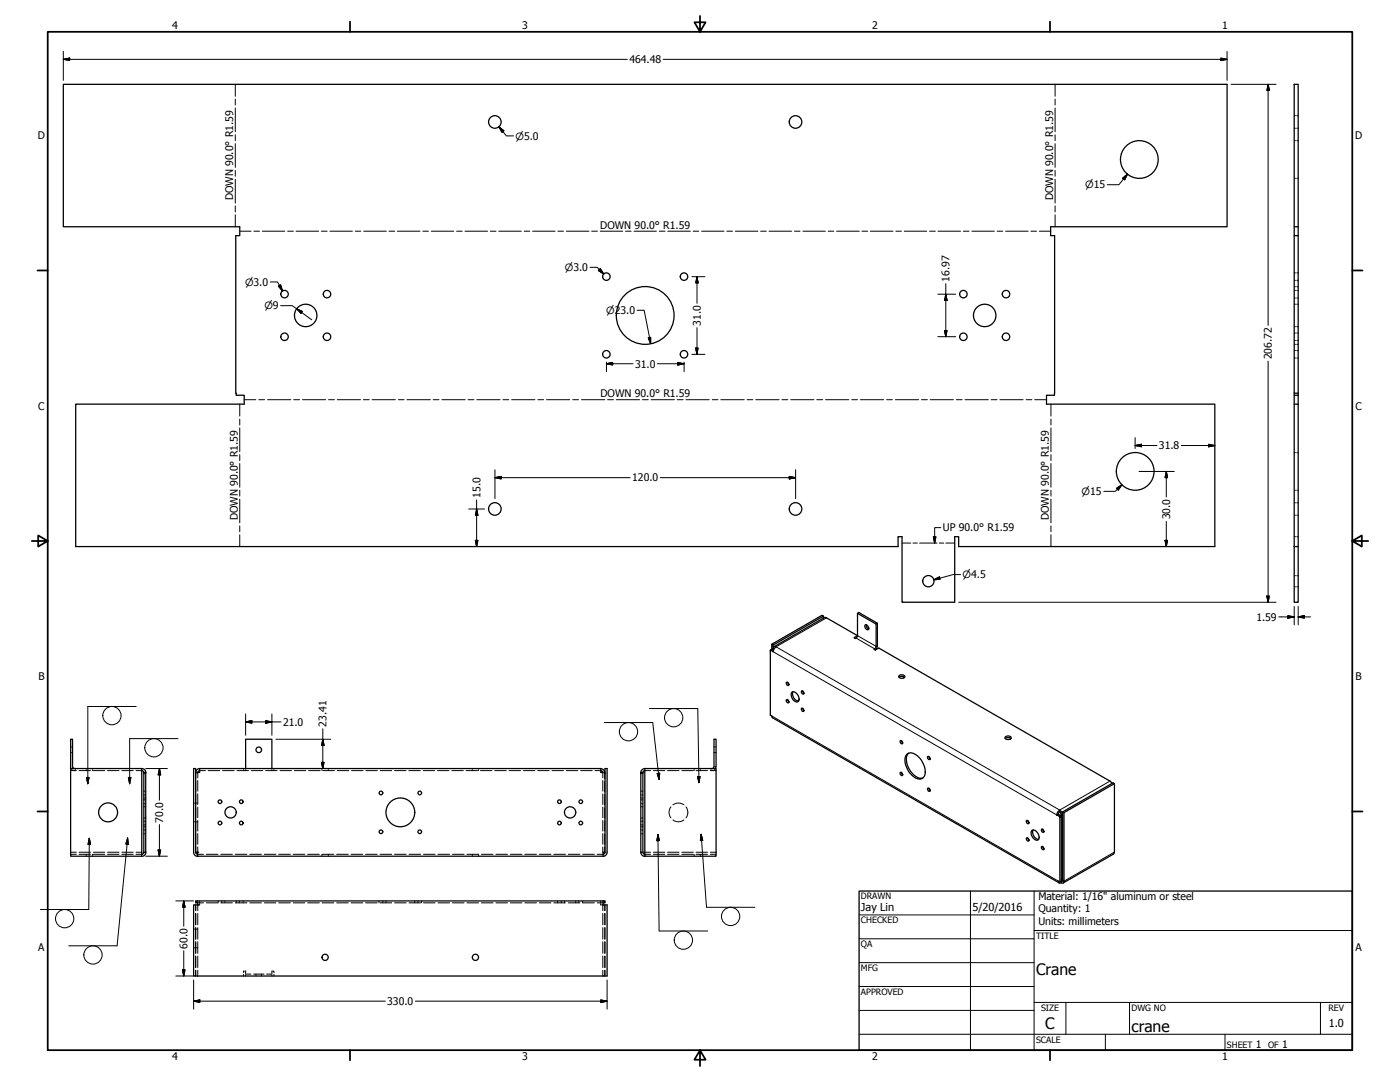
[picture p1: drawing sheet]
<svg xmlns="http://www.w3.org/2000/svg" width="559mm" height="432mm" viewBox="0 0 559 432" stroke-linecap="round" stroke-linejoin="round" font-family="sans-serif">
<!-- layer: Visible (ANSI) -->
<g fill="none" stroke="#000" stroke-width=".51">
<path d="M25.3 33.7h464.5v56.8h-70.4v3.5h1.5v62.9v.8h-3.2v3.6h67.2v56.8h-102.2v-3.9h-1.6v26.1h-21.1v-26.1h-1.5v3.9h-328.3v-56.8h67.3v-3.6h-3.2l-.2-.8v-62.9h1.6v-3.5h-70.4zM516.6 33.7h1.6v56.8h-1.6zM516.6 90.5v3.5h1.6v-3.5M516.6 94v62.9M518.2 94v67.3M518.2 156.9h-1.6v.8M518.2 157.7h-1.6v3.6M516.6 161.3h1.6v56.8h-1.6zM516.6 218.1v22.2h1.6v-22.2M307.5 259.7v25.7M308.6 258.8v.6v-2l-.6-.3v2M328.7 246.7v-.8l-20.1 11.5"/>
<path d="M328.7 245.9l-.6-.3-20.1 11.5M329.9 246.6l12.4 7.1v-8.9l.5-.4 7.4 4.3M342.3 244.8l7.4 4.2v8.9M345.3 249.4a1.22 1.22 0 0 1 1.2 .6 1.22 1.22 0 0 1 0 1.3l-.6-.1-.6-.7zM345.8 249.3v.8l.9 .9M349.7 249l.5-.3v8.9l-.2 1-.6 .8M350.8 258.6l92.2 53.1M313.9 279.2l.7 .3 .2 .9-.4 .1-.5-.5zM313.9 272.3a.67 .67 0 0 1 .9 .4 .67 .67 0 0 1-.4 .9l-.6-.9zM314.4 272.3l.5 .9M314.4 279.2l.5 .9M316 276.4a1.83 1.83 0 0 1 2.7 1.5l.2 .5a1.21 1.21 0 0 1-.6 1.7 1.21 1.21 0 0 1-1.6-.7l-.9-1.7z"/>
<path d="M316.5 276a2.9 2.9 0 0 0 2.2 3.8M318.8 279.5l-.4 .3M320 275.7a.68 .68 0 0 1 .8 .5 .68 .68 0 0 1-.4 .8l-.6-.8zM320.4 275.8l.5 .8M358.8 269.7a1.29 1.29 0 0 1 1.3-.5 1.29 1.29 0 0 1 1 1.1 1.33 1.33 0 0 1-1.3 .4 1.33 1.33 0 0 1-1-1zM358.8 270.3l.7-.4h.9l.7 .4M320 282.6a.68 .68 0 0 1 .8 .5 .68 .68 0 0 1-.4 .8l-.6-.8zM320.4 282.7l.5 .8M359.3 295.5a.72 .72 0 0 1 .9 .5 .72 .72 0 0 1-.3 .9l-.6-.5zM359.8 295.6l.5 .9M401.2 294.1l1.2-.4 .9 .2 .3 .5a1.45 1.45 0 0 1-2.5 0zM401.3 294.8l1.1-.5 1.1 .5"/>
<path d="M28.1 305.9l.2 .8M28.2 305.9v-10.9h.8v10.9l.2 .6 .5 .2M28.2 306.7h28.4v35h-28.4zM56.6 306.7l1.2 .5 .4 1.1M56.6 307.5l.6 .3 .2 .5M57.4 308.3h.8v.4h-.8M57.4 308.3v31.8h.8v-31.4M78.1 308.3v.4M78.1 308.7v-2h-.8v33.4M78.1 308.7v31.4h.8v1.6h161.8v-1.6h.8v-33.4h.8v33.4M79.7 306.7v1.6h-1.6M79.7 306.7h160.1"/>
<path d="M79.7 307.5l-.5 .3-.3 .5M79.7 306.7l-1.1 .5-.5 1.1M98 306.7v-11.7h10.5v11.7M239.8 306.7v1.6h1.6M239.8 307.5l.6 .3 .2 .5M239.8 306.8l.9 .3 .7 1.2M241.4 308.3l.1 .4M255.8 308.3h.8M255.8 308.3v31.8h.8v-31.4M256.6 308.3v.4h-.8M257.4 306.7h28.4v35h-28.4zM257.4 307.5l-.6 .3-.2 .5"/>
<path d="M257.4 306.7l-1.1 .5-.5 1.1M285.5 306.7l.3-11.7h-.8v10.9l-.2 .6-.6 .2M359.3 308.2a.69 .69 0 0 1 .9 .4 .69 .69 0 0 1-.3 .9l-.6-.4zM359.8 308.3l.5 .8M361.8 301.2a2.66 2.66 0 0 1 3.8 0 8.3 8.3 0 0 1 3.5 8.4 2.51 2.51 0 0 1-4.2 .5 8.4 8.4 0 0 1-3.5-8.3zM362.6 300.5a5.9 5.9 0 0 0 .9 7.4l1.4 1.5a3.7 3.7 0 0 0 3.5 1.1M370.3 301.9h.5l.4 .6-.2 .6-.7-.4zM370.8 301.9l.5 .9M370.8 314.6l.4 1.1a.71 .71 0 0 1-.8-.3 .71 .71 0 0 1 .1-.9l.8 1M444.8 312.7l-.6-.3-20 11.6v27.3l-.1-26.1M409.8 327.4a.7 .7 0 0 1 .8 .5 .7 .7 0 0 1-.4 .8l-.6-.8zM409.8 334.4a.67 .67 0 0 1 .8 .4 .67 .67 0 0 1-.4 .9l-.6-.9z"/>
<path d="M410.2 334.4l.5 .9M410.2 327.5l.5 .9M411.8 331.5a2.41 2.41 0 0 1 3 2.7 1.16 1.16 0 0 1-1 1.2 1.16 1.16 0 0 1-1.3-.8l-.9-1.7zM412.4 331.2a2.82 2.82 0 0 0 2.1 3.8M415.7 337.8a.69 .69 0 0 1 .9 .4 .69 .69 0 0 1-.4 .9l-.5-.5zM415.7 330.9a.69 .69 0 0 1 .9 .4 .69 .69 0 0 1-.4 .9l-.5-.5zM416.2 330.9l.5 .9M416.2 337.9l.5 .8M423 326.3v25.7M423.5 324.9v.7M423.6 325.9v25.8M424.2 324l.5 .3"/>
<path d="M57.4 340.1l-.2 .6-.6 .2M58.2 340.1l-.4 1.2-1.2 .5M77.3 340.1l.5 1.2 1.1 .5M78.1 340.1l.2 .6 .6 .2M78.9 359.5h161.8M240.7 359.5v1.6h1.6v28.4h-165v-28.4h1.6v-1.6h-.8v.8h.8M240.7 359.5h.8v.8h-.8M241.5 340.1l-.2 .6-.6 .2M242.3 340.1l-.5 1.2-1.1 .5M255.8 340.1l.5 1.2 1.1 .5M256.6 340.1l.2 .6 .6 .2M423.6 351l.5 .3"/>
<path d="M444.8 340v-27.3l-20.1 11.6v27.4"/>
<circle cx="197.5" cy="48.7" r="2.51"/>
<circle cx="317.5" cy="48.7" r="2.51"/>
<circle cx="454.8" cy="63.7" r="7.5"/>
<circle cx="113.6" cy="117.4" r="1.49"/>
<circle cx="130.5" cy="117.4" r="1.49"/>
<circle cx="242" cy="110.4" r="1.49"/>
<circle cx="273" cy="110.4" r="1.49"/>
<circle cx="384.5" cy="117.4" r="1.49"/>
<circle cx="401.5" cy="117.4" r="1.49"/>
<circle cx="113.6" cy="134.4" r="1.49"/>
<circle cx="122" cy="125.9" r="4.5"/>
<circle cx="130.5" cy="134.4" r="1.49"/>
<circle cx="257.5" cy="125.9" r="11.5"/>
<circle cx="384.5" cy="134.4" r="1.49"/>
<circle cx="393" cy="125.9" r="4.5"/>
<circle cx="401.5" cy="134.4" r="1.49"/>
<circle cx="242" cy="141.4" r="1.49"/>
<circle cx="273" cy="141.4" r="1.49"/>
<circle cx="453.1" cy="188.1" r="7.5"/>
<circle cx="197.5" cy="203.1" r="2.51"/>
<circle cx="317.5" cy="203.1" r="2.51"/>
<circle cx="370.6" cy="231.9" r="2.25"/>
<circle cx="103.3" cy="299.2" r="1.11"/>
<circle cx="87.8" cy="319.9" r=".73"/>
<circle cx="96.3" cy="319.9" r=".73"/>
<circle cx="152.1" cy="316.5" r=".73"/>
<circle cx="167.5" cy="316.5" r=".73"/>
<circle cx="223.3" cy="319.9" r=".73"/>
<circle cx="231.8" cy="319.9" r=".73"/>
<circle cx="43.1" cy="324.2" r="3.8"/>
<circle cx="87.8" cy="328.5" r=".73"/>
<circle cx="92" cy="324.2" r="2.25"/>
<circle cx="96.3" cy="328.5" r=".73"/>
<circle cx="152.1" cy="331.9" r=".73"/>
<circle cx="159.8" cy="324.2" r="5.7"/>
<circle cx="167.5" cy="331.9" r=".73"/>
<circle cx="223.3" cy="328.5" r=".73"/>
<circle cx="227.6" cy="324.2" r="2.25"/>
<circle cx="231.8" cy="328.5" r=".73"/>
<circle cx="129.8" cy="382" r="1.24"/>
<circle cx="189.8" cy="382" r="1.24"/>
</g>
<!-- layer: Hidden (ANSI) -->
<g fill="none" stroke="#000" stroke-width=".4">
<path d="M516.6 56.1h.5M516.6 46.2h.5M516.6 51.2h.5M517.6 56.1h.6M517.6 46.2h.6M517.6 51.2h.6M516.6 71.2h.5M517.6 71.2h.6M516.6 115.9h.5M516.6 118.9h.5M516.6 114.4h.5M516.6 108.9h.5"/>
<path d="M516.6 111.9h.5M517.6 115.9h.6M517.6 118.9h.6M517.6 114.4h.6M517.6 108.9h.6M517.6 111.9h.6M516.6 132.9h.5M516.6 135.9h.5M516.6 121.4h.5M516.6 130.4h.5M516.6 137.4h.5M516.6 139.9h.5"/>
<path d="M517.6 132.9h.6M517.6 135.9h.6M517.6 121.4h.6M517.6 130.4h.6M517.6 137.4h.6M517.6 139.9h.6M516.6 142.9h.5M517.6 142.9h.6M516.6 180.7h.5M516.6 195.6h.5M517.6 180.7h.6M517.6 195.6h.6"/>
<path d="M516.6 214.2h.5M516.6 205.6h.5M516.6 200.7h.5M517.6 214.2h.6M517.6 205.6h.6M517.6 200.7h.6M516.6 234.2h.5M516.6 229.7h.5M517.6 234.2h.6M517.6 229.7h.6M28.2 298.1h.2M28.7 298.1h.3"/>
<path d="M285 298.1h.2M285.6 298.1h.2M28.2 307.5h2.3M28.2 300.4h.2M28.4 306.7l.4 .4M28.7 300.4h.3M29.2 307.4l.6 .1M30.2 306.7v.3M30.2 307.3v.2M31.6 307.5h4.5M34.4 306.7v.3M34.4 307.3v.2"/>
<path d="M37 306.7v.3M37 307.3v.2M37.3 307.5h4.5M42.9 307.5h4.6M48.6 307.5h4.5M54.3 307.5h2.3M57.4 319.2h.3M57.4 318.5h.3M57.4 317.2h.3M57.4 315.7h.3M57.9 319.2h.3M57.9 318.5h.3"/>
<path d="M57.9 317.2h.3M57.9 315.7h.3M78.1 308.7v2.1M78.1 311.8v4.2M78.1 317.1v4.1M78.9 308.3v2.2M78.9 311.5v4.2M78.9 316.8v4.3M79.7 307.5h2.3M83.1 307.5h4.6M88.8 307.5h4.7M94.6 307.5h4.6"/>
<path d="M97.2 306.7v.3M97.2 307.3v.2M98 306.7v.3M98 307.3v.2M100.3 307.5h4.6M106 307.5h4.6M108.5 306.7v.3M108.5 307.3v.2M109.3 306.7v.3M109.3 307.3v.2M111.8 307.5h4.5M117.5 307.5h4.5"/>
<path d="M123.2 307.5h4.6M128.5 306.7v.3M128.5 307.3v.2M128.9 307.5h4.6M131.1 306.7v.3M131.1 307.3v.2M134.6 307.5h4.6M140.3 307.5h4.6M146 307.5h4.6M151.8 307.5h4.5M157.5 307.5h4.6M163.2 307.5h4.6"/>
<path d="M168.9 307.5h4.6M174.6 307.5h4.6M180.3 307.5h4.6M186.1 307.5h4.5M188.5 306.7v.3M188.5 307.3v.2M191 306.7v.3M191 307.3v.2M191.8 307.5h4.5M197.5 307.5h4.6M203.2 307.5h4.6M208.9 307.5h4.6"/>
<path d="M214.6 307.5h4.6M220.3 307.5h4.6M226.1 307.5h4.5M231.8 307.5h4.5M237.5 307.5h2.3M240.6 308.3v2.2M240.6 311.5v4.2M240.6 316.8v4.3M241.4 308.7v2.1M241.4 311.8v4.2M241.4 317.1v4.1M255.8 319.2h.2"/>
<path d="M255.8 318.5h.2M255.8 317.2h.2M255.8 315.7h.2M256.3 319.2h.3M256.3 318.5h.3M256.3 317.2h.3M256.3 315.7h.3M257.4 307.5h2.3M260.8 307.5h4.6M266.4 307.5h4.6M272.2 307.5h4.5M277.1 306.7v.3"/>
<path d="M277.1 307.3v.2M277.8 307.5h4.6M279.5 306.7v.3M279.5 307.3v.2M283.5 307.5h2.3M283.8 306.7v.3M283.8 307.3v.2M284.7 307.4l-.5 .1M285 300.4h.2M285.6 306.7l-.4 .4M285.6 300.4h.2M57.4 320.7h.3"/>
<path d="M57.4 329.2h.3M57.4 327.7h.3M57.4 326.5h.3M57.4 321.9h.3M57.4 329.9h.3M57.4 332.7h.3M57.4 331.2h.3M57.9 320.7h.3M57.9 329.2h.3M57.9 327.7h.3M57.9 326.5h.3M57.9 321.9h.3"/>
<path d="M57.9 329.9h.3M57.9 332.7h.3M57.9 331.2h.3M77.3 320.5h.2M77.3 328h.2M77.8 320.5h.6M77.8 328h.6M78.1 322.3v4.2M78.1 327.5v4.2M78.1 332.8v4.2M78.1 338v2.1M78.7 320.5h.2"/>
<path d="M78.7 328h.2M78.9 322.1v4.2M78.9 327.4v4.3M78.9 332.7v4.2M78.9 338v2.1M240.6 338l.1 2.1M240.6 322.1v4.2M240.6 327.4v4.3M240.6 332.7v4.2M241.4 322.3v4.2M241.4 327.5v4.2M241.4 332.8v4.2"/>
<path d="M241.4 338v2.1M255.8 320.7h.2M255.8 329.2h.2M255.8 327.7h.2M255.8 326.5h.2M255.8 321.9h.2M255.8 329.9h.2M255.8 332.7h.2M255.8 331.2h.2M256.3 320.7h.3M256.3 329.2h.3M256.3 327.7h.3"/>
<path d="M256.3 326.5h.3M256.3 321.9h.3M256.3 329.9h.3M256.3 332.7h.3M256.3 331.2h.3M267.8 322a3.5 3.5 0 0 0 0 4.4M268.6 327.2a3.5 3.5 0 0 0 4.4 0M268.6 321.2a3.8 3.8 0 0 1 4.4 0M273.8 322a3.5 3.5 0 0 1 0 4.4M28.2 340.9h2.3M28.2 340.1h2.3M31.6 340.9h4.5"/>
<path d="M31.6 340.1h4.5M34.4 340.9v.3M34.4 341.4v.3M37 340.9v.3M37 341.4v.3M37.3 340.9h4.5M37.3 340.1h4.5M42.9 340.9h4.6M42.9 340.1h4.6M48.6 340.9h4.5M48.6 340.1h4.5M54.3 340.9h2.3"/>
<path d="M54.3 340.1h2.3M78.1 359.5v.3M78.9 340.9h2.3M79.7 359.5v.3M82.4 340.9h4.6M87.1 359.5v.3M88.1 340.9h4.7M88.5 359.5v.3M89.8 359.5v.3M93.9 340.9h4.7M94.3 359.5v.3M95.5 359.5v.3"/>
<path d="M97 359.5v.3M99.7 340.9h4.6M105.5 340.9h4.6M111.3 340.9h4.6M117 340.9h4.7M122.8 340.9h4.6M128.5 340.9v.3M128.5 341.4v.3M128.6 340.9h4.6M131.1 340.9v.3M131.1 341.4v.3M134.4 340.9h4.6"/>
<path d="M140.1 340.9h4.7M145.9 340.9h4.7M151.3 359.5v.3M151.7 340.9h4.6M152.8 359.5v.3M154.1 359.5v.3M157.5 340.9h4.6M163.3 340.9h4.6M165.5 359.5v.3M166.8 359.5v.3M168.3 359.5v.3M169 340.9h4.7"/>
<path d="M174.8 340.9h4.7M180.6 340.9h4.6M186.4 340.9h4.6v.3M188.5 340.9v.3M188.5 341.4v.3M191 341.4v.3M192.2 340.9h4.6M197.9 340.9h4.7M203.7 340.9h4.6M209.5 340.9h4.6M215.3 340.9h4.6M221 340.9h4.7"/>
<path d="M222.6 359.5v.3M224 359.5v.3M225.3 359.5v.3M226.8 340.9h4.7M229.8 359.5v.3M231 359.5v.3M232.5 359.5v.3M232.6 340.9h4.6M238.4 340.9h2.3M239.8 359.5v.3M241.4 359.5v.3M257.4 340.9h2.3"/>
<path d="M257.4 340.1h2.3M260.8 340.9h4.6M260.8 340.1h4.6M266.4 340.9h4.6M266.4 340.1h4.6M272.2 340.9h4.5M272.2 340.1h4.5M277.1 340.9v.3M277.1 341.4v.3M277.8 340.9h4.6M277.8 340.1h4.6M279.5 340.9v.3"/>
<path d="M279.5 341.4v.3M283.5 340.9h2.3M283.5 340.1h2.3M77.3 370.8h.2M77.3 378.3h.2M77.8 370.8h.6M77.8 378.3h.6M78.1 360v.3M78.1 361.1v2.3M78.1 364.6v4.5M78.1 370.2v4.6M78.1 375.9v4.5"/>
<path d="M78.7 370.8h.2M78.7 378.3h.2M78.9 360.3h2.3M78.9 364.6v4.5M78.9 370.2v4.6M78.9 375.9v4.5M79.2 361.1h-.3v2.3M79.7 360.9l-.3 .2M79.7 360v.6M87.1 360l-.1 .3h-4.6M88.1 360.3h4.7M88.5 360v.3"/>
<path d="M89.8 360v.3M93.9 360.3h4.7M94.3 360v.3M95.5 360v.3M97 360v.3M99.7 360.3h4.6M105.5 360.3h4.6M111.3 360.3h4.6M117 360.3h4.7M122.8 360.3h4.6M128.6 360.3h4.6M134.4 360.3h4.6"/>
<path d="M140.1 360.3h4.7M145.9 360.3h4.7M151.3 360v.3M151.7 360.3h4.6M152.8 360v.3M154.1 360v.3M157.5 360.3h4.6M163.3 360.3h4.6M165.5 360v.3M166.8 360v.3M168.3 360v.3M169 360.3h4.7"/>
<path d="M174.8 360.3h4.7M180.6 360.3h4.6M186.4 360.3h4.6M192.2 360.3h4.6M197.9 360.3h4.7M203.7 360.3h4.6M209.5 360.3h4.6M215.3 360.3h4.6M221 360.3h4.7M222.6 360v.3M224 360v.3M225.3 360v.3"/>
<path d="M226.8 360.3h4.7M229.8 360v.3M231 360v.3M232.5 360v.3M232.6 360.3h4.6M238.4 360.3h2.3M239.8 360v.6M239.8 360.9l.3 .2M240.3 361.1h.3M240.6 361.1h.1M240.6 361.1v2.3M240.6 364.6v4.5"/>
<path d="M240.6 370.2v4.6M240.6 375.9v4.5M241.4 360v.3M241.4 361.1v2.3M241.4 364.6v4.5M241.4 370.2v4.6M241.4 375.9v4.5M241.5 361.1v2.3M241.5 364.6v4.5M241.5 370.2v4.6M241.5 375.9v4.5M78.1 381.6v4.5"/>
<path d="M78.1 387.2v2.3M78.9 381.6v4.5M78.9 387.2v2.3M97.2 388.9v.6M97.5 387.5h-.3v.7M97.8 387.5l.2 .2M98 387.8v.7M98 389v.5M98 388.7h2.1M101.2 388.7h4.2M102.2 388.7v.3M102.2 389.3v.2"/>
<path d="M104.4 388.7v.3M104.4 389.3v.2M106.4 388.7h2.1M108.5 387.8v.7M108.5 389v.5M108.8 387.5l-.3 .2M109.1 387.5h.2v.7M109.3 388.9v.6M240.6 381.6v4.5M240.6 387.2v2.3M241.4 381.6v4.5M241.4 387.2v2.3"/>
<path d="M241.5 381.6v4.5M241.5 387.2v2.3"/>
</g>
<g fill="#000">
<circle cx="78.9" cy="340.1" r=".19"/>
<circle cx="78.9" cy="361.1" r=".19"/>
</g>
<!-- layer: Visible Narrow (ANSI) -->
<path d="M308.6 258.8l.4 .2M329.9 246.6l-20.1 11.5 113.2 65.2 20-11.6M341.7 254.6l7.4 4.4v.3M342.3 253.7l7.4 4.2 .5-.3M308.6 260.1l113.2 65.1M308 285.8l114.5 65.9M423.5 324.9l.7 .3M444.8 340l-20.1 11.7-.5-.4-.6 .4" fill="none" stroke="#000" stroke-width=".4"/>
<g fill="none" stroke="#000" stroke-width=".51">
<path d="M307.5 259.4v.3M308.6 258.8l.3-.7h.9l-.7 .7-.5 1.3-1.1-.7 .6-.3 .6 .4M329.9 246.6l-.8-.2-20.1 11.7M340.9 254.5l1.4-.8-.4 .8-.5 .3zM349.7 257.9l-.4 .9-.5 .3 .6 .3 1.4-.8M307.5 285.4l.5 .4 .4 .6 114.4 66M443 311.7l.9 .9M421.8 325.2l.6-.3 1.1 .7-.5 .3zM423 323.3l.9 1.1 .2 .8M423 324l.5 .9M423 324l-.6 .9M423 323.3l-.7 .6-.5 1.3"/>
<path d="M423 323.3v.7M423.5 325.6v.3l-.5 .3v-.3M423.5 325.9l-.5 .3M423.5 351.7h.1M423.6 351.7l-.6 .3-.5-.3a.62 .62 0 0 0 .7 .7l.4-.1M423.6 351.7v.6M424.2 351.3l-.2 .4h-.4M424.7 351.7v.3a.68 .68 0 0 1-1.1 .3M444.8 340l-.3 .8-20.1 11.6"/>
</g>
<circle cx="423.6" cy="351.7" r=".19" fill="#000"/>
<!-- layer: Bend Centerline (ANSI) -->
<g fill="none" stroke="#000" stroke-width=".4">
<path d="M93.9 33.7v4.7M93.9 39.6v2.3M421.1 33.7v4.7M421.1 39.6v2.3M93.9 43.1v9.5M93.9 53.8v2.3M93.9 57.3v9.5M421.1 43.1v9.5M421.1 53.8v2.3M421.1 57.3v9.5M93.9 68v2.4M93.9 71.6v9.4"/>
<path d="M421.1 68v2.4M421.1 71.6v9.4M93.9 82.2v2.4M93.9 85.7v4.8M95.7 92.3h4.5M101.3 92.3h2.3M104.7 92.3h9M114.8 92.3h2.3M118.2 92.3h9M128.3 92.3h2.3M131.7 92.3h9M141.8 92.3h2.2"/>
<path d="M145.2 92.3h9M155.3 92.3h2.2M158.6 92.3h9M168.8 92.3h2.2M172.1 92.3h9M182.2 92.3h2.3M185.6 92.3h9M195.7 92.3h2.3M199.1 92.3h9M209.2 92.3h2.3M212.6 92.3h9M222.7 92.3h2.2"/>
<path d="M226.1 92.3h9M236.2 92.3h2.2M239.6 92.3h8.9M249.7 92.3h2.2M253 92.3h9M263.1 92.3h2.3M266.5 92.3h9M276.7 92.3h2.2M280 92.3h9M290.1 92.3h2.3M293.5 92.3h9M303.6 92.3h2.3"/>
<path d="M307 92.3h9M317.1 92.3h2.2M320.5 92.3h8.9M330.6 92.3h2.2M333.9 92.3h9.1M344 92.3h2.3M347.4 92.3h9M357.6 92.3h2.2M360.9 92.3h9M371 92.3h2.3M374.4 92.3h9M384.5 92.3h2.3"/>
<path d="M387.9 92.3h9M398 92.3h2.2M401.4 92.3h9M411.5 92.3h2.3M414.8 92.3h4.6M421.1 82.2v2.4M421.1 85.7v4.8M97.5 159.5h4.6M103.3 159.5h2.3M106.8 159.5h9.3M117.2 159.5h2.4M120.7 159.5h9.3"/>
<path d="M131.1 159.5h2.4M134.6 159.5h9.3M145 159.5h2.4M148.5 159.5h9.3M159 159.5h2.3M162.4 159.5h9.4M172.9 159.5h2.3M176.4 159.5h9.3M186.8 159.5h2.4M190.3 159.5h9.3M200.7 159.5h2.4M204.2 159.5h9.3"/>
<path d="M214.7 159.5h2.3M218.1 159.5h9.3M228.6 159.5h2.3M232.1 159.5h9.3M242.5 159.5h2.4M246 159.5h9.3M256.4 159.5h2.4M259.9 159.5h9.3M270.3 159.5h2.4M273.8 159.5h9.3M284.3 159.5h2.3M287.7 159.5h9.4"/>
<path d="M298.2 159.5h2.3M301.7 159.5h9.3M312.1 159.5h2.4M315.6 159.5h9.3M326 159.5h2.4M329.5 159.5h9.3M340 159.5h2.3M343.4 159.5h9.3M353.9 159.5h2.3M357.4 159.5h9.2M367.8 159.5h2.3M371.3 159.5h9.3"/>
<path d="M381.7 159.5h2.3M385.2 159.5h9.3M395.6 159.5h2.4M399.1 159.5h9.3M409.6 159.5h2.3M413 159.5h4.7M95.7 161.3v4.8M95.7 167.3v2.3M95.7 170.8v9.5M419.5 161.3v4.8M419.5 167.3v2.3M419.5 170.8v9.5"/>
<path d="M95.7 181.4v2.4M95.7 185v9.4M95.7 195.6v2.4M95.7 199.2v9.5M419.5 181.4v2.4M419.5 185v9.4M419.5 195.6v2.4M419.5 199.2v9.5M95.7 209.9v2.3M95.7 213.4v4.7M360 216.7h3.5M364.4 216.7h1.7"/>
<path d="M367 216.7h7M374.9 216.7h1.8M377.5 216.7h3.6M419.5 209.9v2.3M419.5 213.4v4.7"/>
</g>
<!-- layer: Border (ANSI) -->
<g fill="none" stroke="#000" stroke-width=".7">
<path d="M19 12.7h520.8v406.4h-520.8zM139.7 8.6v4.1M279.4 6.3v6.4l-2.2-3.8h4.4l-2.2 3.8M419.1 8.6v4.1M15 107.9h4M539.8 107.9h4M12.7 215.9h6.3l-3.8-2.2v4.4l3.8-2.2M539.8 215.9l3.8 2.2v-4.4l-3.8 2.2h6.3M15 323.8h4M539.8 323.8h4M139.7 419.1v4.1M279.4 419.1l2.2 3.8h-4.4l2.2-3.8v6.3"/>
<path d="M419.1 419.1v4.1"/>
</g>
<!-- layer: Title (ANSI) -->
<g fill="none" stroke="#000" stroke-width=".4">
<path d="M387.3 355.6v63.5M412.7 355.6v63.5M342.9 365.1h69.8M342.9 374.6h69.8M412.7 371.3h127.1M342.9 384.2h69.8M342.9 393.7h69.8M342.9 412.7h196.9M342.9 403.2h69.8M412.7 400h127.1M425.4 400v12.7M441.2 412.7v6.4"/>
<path d="M450.8 400v12.7M488.9 412.7v6.4M527 400v12.7"/>
</g>
<path d="M342.9 355.6h196.9v63.5h-196.9z" fill="none" stroke="#000" stroke-width=".51"/>
<!-- layer: Symbol (ANSI) -->
<g fill="none" stroke="#000" stroke-width=".4">
<path d="M372.6 214.2h1l-.5 2.5zM375.5 210.6h-2.4v6.1M54.4 281.9h-19.3v30.9M71.1 294.8h-19.3v18M241.2 288.4h19.3l2.6 22.7M259.2 282.8h19.3l.5 29.6M34.5 310.3h1.1l-.5 2.5zM51.2 310.3h1.1l-.5 2.5zM262.3 308.7l1-.2-.2 2.6zM278.4 309.9h1.1l-.5 2.5zM35.6 334.5l.5 2.5h-1zM35.6 334.5l-.2 28.5h-19.3"/>
<path d="M50.9 334.4l.3 2.5-1-.1zM50.9 334.4l-4.2 43h-19.3M262.6 333l.5 2.5h-1zM262.6 333l.5 38.5h19.3M279.8 332.9l.7 2.5-1 .1zM279.8 332.9l2.2 29.2h19.3"/>
<circle cx="44.7" cy="285.6" r="3.7"/>
<circle cx="61.4" cy="298.4" r="3.7"/>
<circle cx="250.9" cy="292" r="3.7"/>
<circle cx="268.9" cy="286.4" r="3.7"/>
<circle cx="25.8" cy="366.6" r="3.7"/>
<circle cx="272.8" cy="375.2" r="3.7"/>
<circle cx="291.6" cy="365.7" r="3.7"/>
<circle cx="37.1" cy="381.1" r="3.7"/>
</g>
<g fill="#000" stroke="#000" stroke-width=".4">
<path d="M372.6 214.2l.5 2.5zM372.6 214.2h1l-.5 2.5zM34.5 310.3l.6 2.5zM34.5 310.3h1.1l-.5 2.5zM51.2 310.3l.6 2.5zM51.2 310.3h1.1l-.5 2.5zM262.3 308.7l.8 2.4zM262.3 308.7l1-.2-.2 2.6zM278.4 309.9l.6 2.5zM278.4 309.9h1.1l-.5 2.5zM35.6 334.5l.5 2.5zM35.6 334.5l.5 2.5h-1z"/>
<path d="M50.9 334.4l.3 2.5zM50.9 334.4l.3 2.5-1-.1zM262.6 333l.5 2.5zM262.6 333l.5 2.5h-1zM279.8 332.9l.7 2.5zM279.8 332.9l.7 2.5-1 .1z"/>
</g>
<!-- layer: Dimension (ANSI) -->
<g fill="none" stroke="#000" stroke-width=".4">
<path d="M25.3 23.7l2.5-.5v.9zM25.3 23.7h225.1M25.3 20.5v11.6M264.7 23.7h225.1M487.3 23.2l2.5 .5-2.5 .4zM489.8 20.5v11.6M491.4 33.7h17.9M506.2 33.7l.5 2.4h-1zM506.2 33.7v96.2M199.1 50.6l2 1.6-.8 .6zM199.1 50.6l3 3.6h2.9M448.1 71.1l1.9-1.6-1.1 2.3z"/>
<path d="M450 69.5l-3.4 4.2h-4.6M107.9 112.5h2.8l2.1 3.6M111.1 114.2l.9-.5 .8 2.4zM235.5 106.7h2.9l2.6 2.6M238.8 107.9l.8-.7 1.4 2.1zM276.2 110.4h5.2M278.2 110.4l.4 2.5h-.9zM278.2 110.4v10.6M374.3 117.4h7.1M377.5 117.4l.5 2.5h-1zM377.5 113.2v21.2M112 122h4.6l7.9 5.6"/>
<path d="M118.4 123.3l2.3 1-.6 .8zM254.3 123.8h2.8l2.6 13.4M258.8 134.8l.9-.2v2.6zM277.7 138.9h.9l-.4 2.5zM278.2 130.7v10.7M374.3 134.4h7.1M377 131.9h1l-.5 2.5zM242.1 145.2l2.4-.5v1zM242.1 145.2h10.6M242.1 144.5v3.8M262.4 145.2h10.6M270.5 144.7l2.5 .5-2.5 .5z"/>
<path d="M273 144.5v3.8M276.2 141.4h5.2M506.2 144.1v96.2M453.1 177.8l2.5-.5v1zM453.1 177.8h8.7M453.1 174.6v4.4M471.6 177.8h13.3M482.4 177.3l2.5 .5-2.5 .5zM190.2 199.5v18.6M197.5 190.6l2.5-.5v1zM197.5 190.6h54M197.5 187.5v11.5"/>
<path d="M263.5 190.6h54.1M315 190.1l2.6 .5-2.6 .5zM317.6 187.5v11.5M445.6 194.9l2.2-1.5-1.5 2.2zM447.8 193.4l-2.7 2.7h-4.5M454.7 188.2h14M465.5 188.2l.5 2.4h-1zM465.5 188.2v10.1M187.1 203.1h6.3M189.7 215.6h1.1l-.6 2.5zM190.2 203.1l.6 2.5h-1.1zM465 215.6h1l-.5 2.5z"/>
<path d="M465.5 208.1v10M372.7 231.4l2.3-1.1 .2 .9zM383.4 229.3h-3l-7.7 2.1M505.7 237.9h1l-.5 2.4zM382.7 240.3h126.6M510.4 246.2h6.2M514 245.7l2.6 .5-2.6 .5zM516.6 242v7.4M518.2 246.2l2.4-.5v1zM518.2 246.2h4.9M518.2 242v7.4M98 288.1l2.5-.5v1z"/>
<path d="M98 288.1h14.1M98 284.9v8.5M106 287.6l2.5 .5-2.5 .5zM108.5 284.9v8.5M110.1 295h21.9M128.8 295l.5 2.5h-1zM128.8 290.8v15.9M58.2 306.7h8.6M63.6 306.7l.5 2.5h-1zM63.6 306.7v12.6M128.3 304.2h1l-.5 2.5zM63.1 339.2h1l-.5 2.5z"/>
<path d="M63.6 329.1v12.6M58.2 341.7h8.6M70.2 359.5h7.1M73.3 359.5l.6 2.5h-1.1zM73.3 359.5v10.1M73.3 379.4v10.1M70.2 389.5h7.1M72.8 387h1.1l-.6 2.5zM77.3 399.5l2.5-.5v1zM77.3 399.5h76.5M77.3 391.1v11.6M165.8 399.5h76.5"/>
<path d="M239.8 399l2.5 .5-2.5 .5zM242.3 391.1v11.6"/>
</g>
<g fill="#000" stroke="#000" stroke-width=".4">
<path d="M25.3 23.7l2.5-.5zM25.3 23.7l2.5-.5v.9zM487.3 24.1l2.5-.4zM487.3 23.2l2.5 .5-2.5 .4zM506.2 33.7l.5 2.4zM506.2 33.7l.5 2.4h-1zM199.1 50.6l2 1.6zM199.1 50.6l2 1.6-.8 .6zM450 69.5l-1.1 2.3zM448.1 71.1l1.9-1.6-1.1 2.3zM111.1 114.2l1.7 1.9zM111.1 114.2l.9-.5 .8 2.4z"/>
<path d="M238.8 107.9l2.2 1.4zM238.8 107.9l.8-.7 1.4 2.1zM278.2 110.4l.4 2.5zM278.2 110.4l.4 2.5h-.9zM377.5 117.4l.5 2.5zM377.5 117.4l.5 2.5h-1zM118.4 123.3l2.3 1zM118.4 123.3l2.3 1-.6 .8zM258.8 134.8l.9 2.4zM258.8 134.8l.9-.2v2.6zM277.7 138.9l.5 2.5zM277.7 138.9h.9l-.4 2.5z"/>
<path d="M377 131.9l.5 2.5zM377 131.9h1l-.5 2.5zM242.1 145.2l2.4-.5zM242.1 145.2l2.4-.5v1zM270.5 145.7l2.5-.5zM270.5 144.7l2.5 .5-2.5 .5zM453.1 177.8l2.5-.5zM453.1 177.8l2.5-.5v1zM482.4 178.3l2.5-.5zM482.4 177.3l2.5 .5-2.5 .5zM197.5 190.6l2.5-.5zM197.5 190.6l2.5-.5v1z"/>
<path d="M315 191.1l2.6-.5zM315 190.1l2.6 .5-2.6 .5zM447.8 193.4l-1.5 2.2zM445.6 194.9l2.2-1.5-1.5 2.2zM465.5 188.2l.5 2.4zM465.5 188.2l.5 2.4h-1zM189.7 215.6l.5 2.5zM189.7 215.6h1.1l-.6 2.5zM190.2 203.1l.6 2.5zM190.2 203.1l.6 2.5h-1.1zM465 215.6l.5 2.5zM465 215.6h1l-.5 2.5z"/>
<path d="M372.7 231.4l2.3-1.1zM372.7 231.4l2.3-1.1 .2 .9zM505.7 237.9l.5 2.4zM505.7 237.9h1l-.5 2.4zM514 246.7l2.6-.5zM514 245.7l2.6 .5-2.6 .5zM518.2 246.2l2.4-.5zM518.2 246.2l2.4-.5v1zM98 288.1l2.5-.5zM98 288.1l2.5-.5v1zM106 288.6l2.5-.5zM106 287.6l2.5 .5-2.5 .5z"/>
<path d="M128.8 295l.5 2.5zM128.8 295l.5 2.5h-1zM63.6 306.7l.5 2.5zM63.6 306.7l.5 2.5h-1zM128.3 304.2l.5 2.5zM128.3 304.2h1l-.5 2.5zM63.1 339.2l.5 2.5zM63.1 339.2h1l-.5 2.5zM73.3 359.5l.6 2.5zM73.3 359.5l.6 2.5h-1.1zM72.8 387l.5 2.5zM72.8 387h1.1l-.6 2.5z"/>
<path d="M77.3 399.5l2.5-.5zM77.3 399.5l2.5-.5v1zM239.8 400l2.5-.5zM239.8 399l2.5 .5-2.5 .5z"/>
</g>
<g font-size="6.3">
<text x="413.5" y="389.1">Crane</text>
<text x="417.2" y="410.6">C</text>
<text x="451.6" y="411.9">crane</text>
</g>
<g font-size="4.4">
<text x="343.7" y="363.5">Jay Lin</text>
<text x="388.1" y="363.7">5/20/2016</text>
<text x="530.4" y="409.9">1.0</text>
</g>
<g font-size="4.2">
<text x="68.7" y="11.7">4</text>
<text x="208.4" y="11.7">3</text>
<text x="348.1" y="11.7">2</text>
<text x="487.8" y="11.7">1</text>
<text x="251.2" y="25.2">464.48</text>
<text x="15.1" y="55.5">D</text>
<text x="540.9" y="55.5">D</text>
<text x="93" y="80" transform="rotate(-90 93 80)">DOWN 90.0° R1.59</text>
<text x="420.3" y="80" transform="rotate(-90 420.3 80)">DOWN 90.0° R1.59</text>
<text x="239.6" y="91.4">DOWN 90.0° R1.59</text>
<text x="379" y="112.4" transform="rotate(-90 379 112.4)">16.97</text>
<text x="279.7" y="130" transform="rotate(-90 279.7 130)">31.0</text>
<text x="507.7" y="143.4" transform="rotate(-90 507.7 143.4)">206.72</text>
<text x="253.5" y="146.7">31.0</text>
<text x="239.6" y="158.6">DOWN 90.0° R1.59</text>
<text x="15.2" y="163.4">C</text>
<text x="541" y="163.4">C</text>
<text x="462.6" y="179.3">31.8</text>
<text x="252.3" y="192.2">120.0</text>
<text x="191.8" y="198.7" transform="rotate(-90 191.8 198.7)">15.0</text>
<text x="94.9" y="207.6" transform="rotate(-90 94.9 207.6)">DOWN 90.0° R1.59</text>
<text x="418.6" y="207.6" transform="rotate(-90 418.6 207.6)">DOWN 90.0° R1.59</text>
<text x="467" y="207.3" transform="rotate(-90 467 207.3)">30.0</text>
<text x="376.4" y="212.1">UP 90.0° R1.59</text>
<text x="501.5" y="247.7">1.59</text>
<text x="15.3" y="271.4">B</text>
<text x="541.1" y="271.4">B</text>
<text x="113" y="289.6">21.0</text>
<text x="130.4" y="290" transform="rotate(-90 130.4 290)">23.41</text>
<text x="65.2" y="328.3" transform="rotate(-90 65.2 328.3)">70.0</text>
<text x="414.5" y="359.1">Material: 1/16&quot; aluminum or steel</text>
<text x="414.5" y="364.1">Quantity: 1</text>
<text x="414.5" y="369.1">Units: millimeters</text>
<text x="15.2" y="379.3">A</text>
<text x="74.9" y="378.6" transform="rotate(-90 74.9 378.6)">60.0</text>
<text x="541" y="379.3">A</text>
<text x="154.6" y="401.1">330.0</text>
<text x="501.3" y="418.3">1</text>
<text x="511.8" y="418.3">1</text>
<text x="68.7" y="423.2">4</text>
<text x="208.4" y="423.2">3</text>
<text x="348.1" y="423.2">2</text>
<text x="487.8" y="423.2">1</text>
</g>
<g font-size="4">
<text x="205.7" y="55.7">⌀5.0</text>
<text x="433.2" y="75.2">⌀15</text>
<text x="97.8" y="114">⌀3.0</text>
<text x="225.4" y="108.2">⌀3.0</text>
<text x="105.5" y="123.4">⌀9</text>
<text x="241.9" y="125.3">⌀23.0</text>
<text x="431.7" y="197.5">⌀15</text>
<text x="384.2" y="230.8">⌀4.5</text>
</g>
<g font-size="3.5">
<text x="343.7" y="358.9">DRAWN</text>
<text x="343.7" y="368.5">CHECKED</text>
<text x="413.5" y="374.6">TITLE</text>
<text x="343.7" y="378">QA</text>
<text x="343.7" y="387.5">MFG</text>
<text x="343.7" y="397.1">APPROVED</text>
<text x="415.5" y="403.4">SIZE</text>
<text x="451.6" y="403.4">DWG NO</text>
<text x="530.3" y="403.4">REV</text>
<text x="413.5" y="416.1">SCALE</text>
<text x="489.7" y="418.3">SHEET</text>
<text x="506.2" y="418.3">OF</text>
</g>
</svg>
